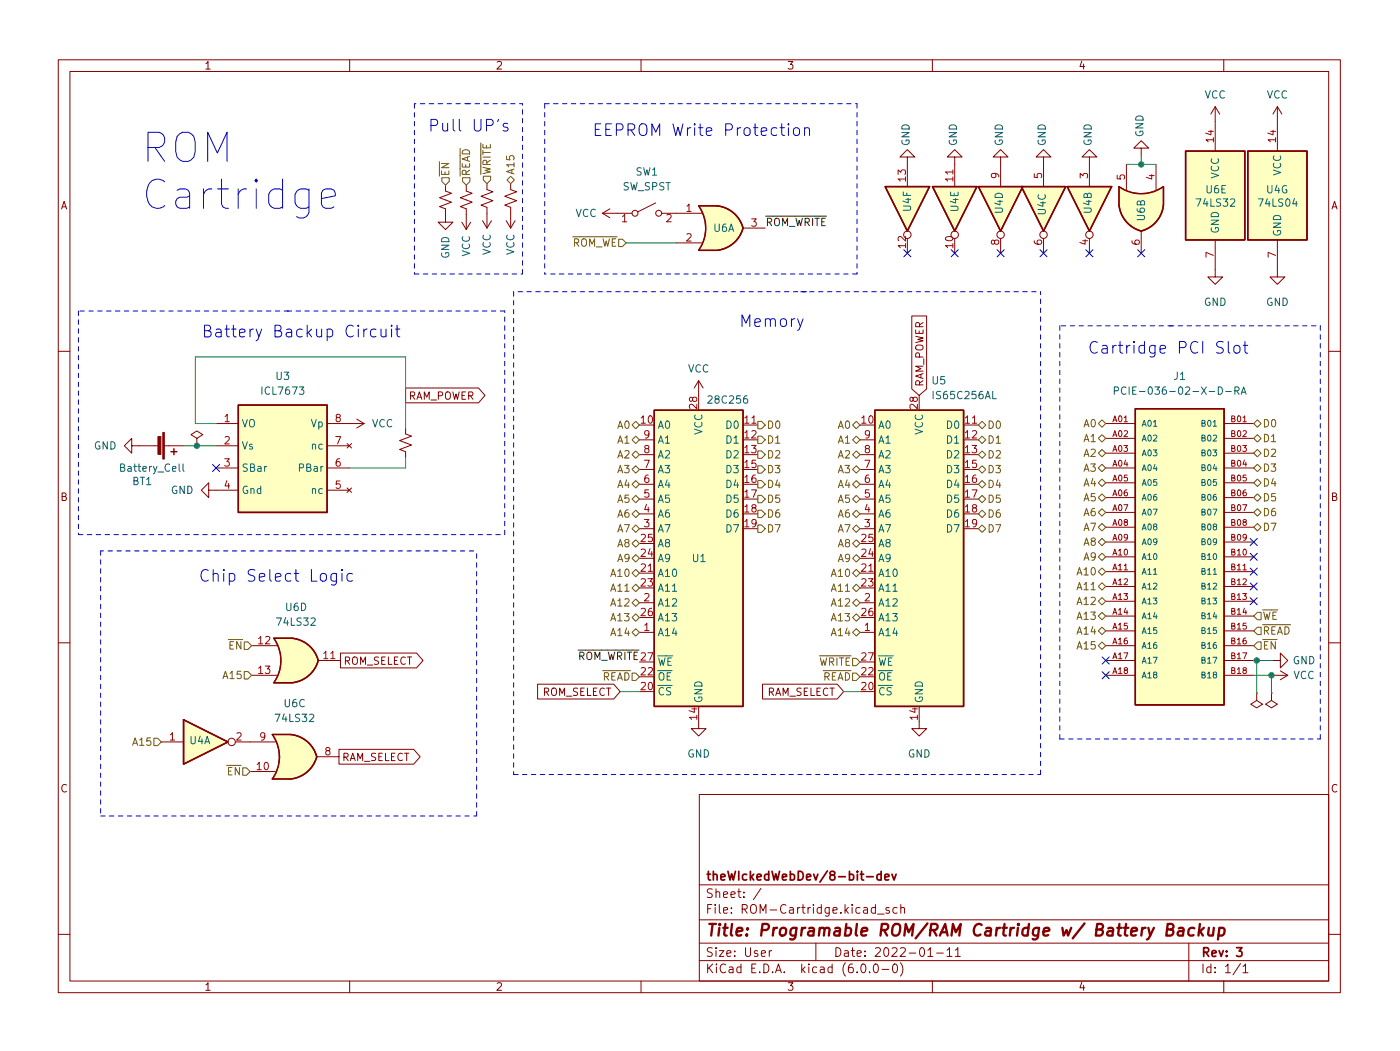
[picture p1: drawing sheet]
<svg xmlns="http://www.w3.org/2000/svg" width="240mm" height="180mm" viewBox="0 0 240 180" stroke-linecap="round" stroke-linejoin="round" font-family="sans-serif">
<g fill="none" stroke="#840000" stroke-width=".17">
<path d="M10 10.3h220v160h-220zM12 12.3h216v156h-216zM60 10.3v2M110 10.3v2M160 10.3v2M208.5 18.3v7.6M208.5 18.3l-.7 1.3M208.5 18.3l.8 1.3M210 10.3v2M219.2 18.3v7.6M219.2 18.3l-.8 1.3M219.2 18.3l.8 1.3"/>
<path d="M76.5 31.8v1l1 .4-2.1 .7 2.1 .8-2.1 .7 1.1 .4v2.3h1.2l-1.2 1.3-1.3-1.3h1.3M79.2 38.1l.8 1.3M80 31.8v1l1 .4-2 .7 2 .8-2 .7 1 .4v3.6M80.8 38.1l-.8 1.3M82.8 37.9l.8 1.2M83.6 31.5v1l1 .4-2.1 .8 2.1 .7-2.1 .8 1.1 .4v3.5M84.3 37.9l-.7 1.2M86.9 37.9l.7 1.2M87.6 31.5v1l1 .4-2 .8 2 .7-2 .8 1 .4v3.5M88.4 37.9l-.8 1.2M103.4 36.6h5.1M103.4 36.6l1.2 .7"/>
<path d="M104.6 35.8l-1.2 .8M112.5 34.8l-3 1.5M113.5 36.6h6.9M123.1 35.3h-3.2a6.6 6.6 0 0 1 0 7.6h3.2M127.5 39.1h3.8M155.7 26.9h1.3l-1.3-1.2-1.3 1.2h1.3v5.1M163.8 26.9h1.3l-1.3-1.2-1.2 1.2h1.2v5.1M171.7 26.9h1.3l-1.3-1.2-1.3 1.2h1.3v5.1M179.1 26.9h1.2l-1.2-1.2-1.3 1.2h1.3v5.1M186.9 26.9h1.3l-1.3-1.2-1.2 1.2h1.2v5.1M192 35.2v-3.2a6.7 6.7 0 0 0 7.6 0v3.2M193.3 28.2v4.3"/>
<path d="M195.8 25.4h1.3l-1.3-1.3-1.2 1.3h1.2v1.3M195.8 39.6v3.8M198.4 28.2v4.3M116.1 41.7h4.3M155.7 40.9v2.5M156.5 54.2h2.5v12.5l-1.3 1.1-1.2-1.1zM163.8 40.9v2.5M171.7 40.9v2.5M179.1 40.9v2.5M186.9 40.9v2.5M208.5 41.2v6.3h1.3l-1.3 1.3-1.2-1.3h1.2M219.2 41.2v6.3h1.3l-1.3 1.3-1.3-1.3h1.3"/>
<path d="M10 60.3h2M22.6 76.5v-1.3l-1.3 1.3 1.3 1.2v-1.2h4.6M28.2 76.5h3.3M33.8 75.2l1-.6-1-.7-1 .7 1 .6v1.3M33.8 76.5h.1M37.1 72.6h3.8M37.1 76.5h3.8M56.1 72.6h6.4M56.1 76.5h3.8M59.6 76.1l.7 .7M60.3 76.1l-.7 .7M61.2 71.9l1.3 .7"/>
<path d="M62.5 72.6l-1.3 .8M69.6 73.4v1l1 .4-2 .8 2 .7-2 .8 1 .4v1M69.6 66.6h12.5l1.1 1.2-1.1 1.3h-12.5zM109.7 78h2.6M109.7 75.4h2.6M119.9 65.3l-.8 1.3M119.9 65.3v2.5M119.9 65.3l.7 1.3M127.5 72.9h2.5M147.6 78h2.5M147.6 75.4h2.5M165.4 72.9h2.5"/>
<path d="M189.7 72.6h5.1M189.7 75.2h5.1M189.7 77.7h5.1M210.1 72.6h5M210.1 75.2h5M210.1 77.7h5M228 60.3h2M35.8 84.1v-1.3l-1.3 1.3 1.3 1.2v-1.2h5.1M37.1 80.3h3.8M56.1 80.3h3.8M56.1 84.1h3.8M59.6 83.7l.7 .8"/>
<path d="M60.3 83.7l-.7 .8M109.7 98.3h2.6M109.7 90.7h2.6M109.7 88.1h2.6M109.7 85.6h2.6M109.7 83.1h2.6M109.7 80.5h2.6M147.6 98.3h2.5M147.6 90.7h2.5M147.6 88.1h2.5M147.6 85.6h2.5M147.6 83.1h2.5"/>
<path d="M147.6 80.5h2.5M189.7 80.3h5.1M189.7 82.8h5.1M189.7 85.3h5.1M189.7 87.9h5.1M189.7 90.4h5.1M189.7 93h5.1M189.7 95.5h5.1M189.7 98h5.1M210.1 80.3h5M210.1 82.8h5M210.1 85.3h5"/>
<path d="M210.1 87.9h5M210.1 90.4h5M210.1 93h5M210.1 95.5h5M210.1 98h5M10 110.3h2M43.2 110.7h4.3M43.2 115.8h4.3M50.2 109.5h-3.2a6.6 6.6 0 0 1 0 7.6h3.2M54.6 113.3h3.8M58.4 112h13.1l1.1 1.3-1.1 1.3h-13.1zM92.3 117.4h13l1.1 1.2-1.1 1.3h-13z"/>
<path d="M109.7 108.5h2.6M109.7 103.4h2.6M130.8 117.4h12.9l1.1 1.2-1.1 1.3h-12.9zM147.6 108.5h2.5M147.6 103.4h2.5M189.7 113.3h5.1M189.7 110.7h5.1M189.7 115.8h5.1M189.7 100.6h5.1M189.7 103.1h5.1M189.7 105.7h5.1M189.7 108.2h5.1"/>
<path d="M210.1 113.3h5M210.1 110.7h5M210.1 115.8h5M210.1 100.6h5M210.1 103.1h5M210.1 105.7h5M210.1 108.2h5M215.6 118.9v1.2l1.1 .7-1.1 .6-1-.6 1-.7M215.6 118.9h.1M218.2 118.9v1.2l1 .7-1 .6-1-.6 1-.7M218.2 118.9h.1M218.4 113.3h1.3v-1.3l1.3 1.3-1.3 1.3v-1.3"/>
<path d="M218.4 115.8h2.6M219.7 115.1l1.3 .7M221 115.8l-1.3 .8M228 110.3h2M27.7 127.3h3.8M40.4 127.3h6.8M42.9 132.3h4.3M49.9 126h-3.2a6.6 6.6 0 0 1 0 7.6h3.2M54.4 129.8h3.8M58.2 128.5h12.8l1.1 1.3-1.1 1.3h-12.8zM119.9 123.7v1.3h1.3l-1.3 1.2-1.3-1.2h1.3M120 136.3h108v32h-108z"/>
<path d="M157.7 123.7v1.3h1.3l-1.3 1.2-1.2-1.2h1.2M120 157.8h108M120 151.8h108M130.6 152.4l-1.3 1.9M150.2 155.7l-.4-.1-.3 .3v.5l.2 .2h.5M150.2 155.1v1.5M150.6 156.8h1.1M152.6 155.7l-.4-.1-.2 .3 .1 .2 .5 .1v.4h-.6M153.9 155.7l-.4-.1-.3 .3v.5l.2 .2h.5M154.6 155.8l.2-.2 .4 .1v.9M154.6 155.1v1.5M10 160.3h2"/>
<path d="M60 168.3v2M110 168.3v2M120 164.8h108M120 161.8h108M132 163v1M132.4 163l-.2 .1-.2 .2M140 161.8v3M147.9 165.4l.2-.1a.81 .81 0 0 1 .3 1.4l-.2 .1a.81 .81 0 0 1-.3-1.3zM149.2 166.7v.1M150.1 165.4l.1-.1a.81 .81 0 0 1 .4 1.4l-.2 .1a.81 .81 0 0 1-.4-1.3zM151.4 166.3h1.1M153.4 165.4l.1-.1a.81 .81 0 0 1 .4 1.4l-.2 .1a.81 .81 0 0 1-.4-1.3z"/>
<path d="M154.5 165.1a1.72 1.72 0 0 1 0 2.3M159.2 163l.5-.5v1.5M159.2 164h.9M160 168.3v2M160.7 163.5h1.2M162.5 163l.4-.5v1.5M162.5 164h.9M163.9 163l.5-.5v1.5M163.9 164h.9M204 161.8v6.5M210 168.3v2M212.9 165.3l-1.3 1.9"/>
<path d="M213.3 165.8l.4-.5v1.5M213.3 166.8h.9M228 160.3h2"/>
<circle cx="109" cy="36.6" r=".51"/>
<circle cx="113" cy="36.6" r=".51"/>
<circle cx="155.7" cy="40.3" r=".63"/>
<circle cx="163.8" cy="40.3" r=".63"/>
<circle cx="171.7" cy="40.3" r=".63"/>
<circle cx="179.1" cy="40.3" r=".63"/>
<circle cx="186.9" cy="40.3" r=".63"/>
<circle cx="39.8" cy="127.3" r=".63"/>
</g>
<path d="M148.7 150.4h1.1M151.2 150l-.4-.1-.3 .3v.5l.1 .2h.6M151.2 149.4v1.5M151.8 150.4l.8-.1-.1-.3-.4-.1-.3 .3 .1 .7h.6M153.1 149.9l.3 1 .4-1M212.2 162.5h.9l-.5 .6 .5 .2v.6l-.3 .1h-.4l-.2-.1" fill="none" stroke="#840000" stroke-width=".3"/>
<path d="M200.3 159.4l.8-.1a.46 .46 0 0 0 .3-.4 .46 .46 0 0 0-.3-.4h-.7l-.3 2h.8a.53 .53 0 0 0 .4-.5 .53 .53 0 0 0-.4-.6M202.3 159.2l.2-.1 .6 .1-.1 1.3M203.1 159.6l-.7 .1a.4 .4 0 0 0-.3 .4 .4 .4 0 0 0 .2 .4l.7-.1M205 159.2a.66 .66 0 0 0-1 .3l-.1 .6 .2 .3 .1 .1 .6-.1M205.9 158.5l-.2 2M205.9 159.7l.5 .8M206.6 159.1l-.9 .8M207.4 159.1v1.3a.57 .57 0 0 0 .8-.1M208.3 159.1l-.2 1.4M209.2 159.2l.2-.1 .6 .1 .2 .3-.1 .6a.66 .66 0 0 1-1 .3M209.3 159.1l-.3 2" fill="none" stroke="#840000" stroke-width=".4"/>
<g fill="#ffffc2" stroke="#ffffc2" stroke-width=".17">
<path d="M150.1 70.4h15.3v50.8h-15.3z"/>
<path d="M31.5 123.4l7.6 3.9-7.6 3.8z"/>
<path d="M49.6 111.9l5 1.4a5.2 5.2 0 0 1-4.4 3.8z"/>
<path d="M47 117.1h3.2z"/>
<path d="M47 109.5h3.2z"/>
<path d="M47 109.5h3.2v7.6h-3.2a6.7 6.7 0 0 0 0-7.6z"/>
<path d="M50.2 109.5a5.1 5.1 0 0 1 4.4 3.8l-5 1.3z"/>
<path d="M183.1 32h7.7l-3.9 7.6z"/>
<path d="M192 35.2l5.2-.6-1.4 5a5.2 5.2 0 0 1-3.8-4.4z"/>
<path d="M192 32v3.2z"/>
<path d="M199.6 32v3.2z"/>
<path d="M192 32a6.7 6.7 0 0 0 7.6 0v3.2h-7.6z"/>
<path d="M194.5 34.7l5.1 .5a5.1 5.1 0 0 1-3.8 4.4z"/>
<path d="M49.3 128.4l5.1 1.4a5.2 5.2 0 0 1-4.5 3.8z"/>
<path d="M46.7 133.6h3.2z"/>
<path d="M46.7 126h3.2z"/>
<path d="M46.7 126h3.2v7.6h-3.2a6.7 6.7 0 0 0 0-7.6z"/>
<path d="M49.9 126a5.1 5.1 0 0 1 4.5 3.8l-5 1.3z"/>
<path d="M40.9 69.5h15.2v18.4h-15.2z"/>
<path d="M194.8 70.1h15.3v50.8h-15.3z"/>
<path d="M112.3 70.4h15.2v50.8h-15.2z"/>
<path d="M214.1 25.9h10.2v15.3h-10.2z"/>
<path d="M203.5 25.9h10.1v15.3h-10.1z"/>
<path d="M175.3 32h7.6l-3.8 7.6z"/>
<path d="M167.9 32h7.6l-3.8 7.6z"/>
<path d="M160 32h7.6l-3.8 7.6z"/>
<path d="M151.9 32h7.6l-3.8 7.6z"/>
<path d="M122.5 37.8l5 1.3a5.2 5.2 0 0 1-4.4 3.8z"/>
<path d="M119.9 42.9h3.2z"/>
<path d="M119.9 35.3h3.2z"/>
<path d="M119.9 35.3h3.2v7.6h-3.2a6.7 6.7 0 0 0 0-7.6z"/>
<path d="M123.1 35.3a5.1 5.1 0 0 1 4.4 3.8l-5 1.3z"/>
</g>
<g fill="none" stroke="#840000" stroke-width=".25">
<path d="M119.9 35.3h3.2a5.1 5.1 0 0 1 4.4 3.8 5.2 5.2 0 0 1-4.4 3.8h-3.2a6.6 6.6 0 0 0 0-7.6zM151.9 32h7.6l-3.8 7.6zM160 32h7.6l-3.8 7.6zM167.9 32h7.6l-3.8 7.6zM175.3 32h7.6l-3.8 7.6zM183.1 32h7.7l-3.9 7.6zM192 35.2a5.2 5.2 0 0 0 3.8 4.4 5.1 5.1 0 0 0 3.8-4.4M192 35.2v-3.2a6.6 6.6 0 0 0 7.6 0v3.2M203.5 25.9h10.1v15.3h-10.1zM214.1 25.9h10.2v15.3h-10.2zM29.3 77.5h1.1M29.8 77v1"/>
<path d="M40.9 69.5h15.2v18.4h-15.2zM112.3 70.4h15.2v50.8h-15.2zM150.1 70.4h15.3v50.8h-15.3zM194.8 70.1h15.3v50.8h-15.3zM47 117.1h3.2M50.2 109.5h-3.2a6.6 6.6 0 0 1 0 7.6M50.2 109.5a5.1 5.1 0 0 1 4.4 3.8 5.2 5.2 0 0 1-4.4 3.8M31.5 123.4l7.6 3.9-7.6 3.8zM49.9 126h-3.2a6.6 6.6 0 0 1 0 7.6h3.2M49.9 126a5.1 5.1 0 0 1 4.5 3.8 5.2 5.2 0 0 1-4.5 3.8"/>
</g>
<path d="M31.4 79.6v1.1l.2 .1M170.4 67.1v1.3h.6M191.2 67h.6l.1-.2v-.3l-.2-.1h-.5v1.2M193.2 66.5a.6 .6 0 0 0-.8 .4 .6 .6 0 0 0 .6 .7l.2-.1M211.9 67h.6l.1-.2v-.3l-.2-.1h-.5v1.2M212.2 67l.4 .6M213 67.6l.4-1.2 .4 1.2M213.1 67.3h.6" fill="none" stroke="#006464" stroke-width=".17"/>
<g fill="#840000" stroke="#840000" stroke-width=".17">
<path d="M27.9 74.2h.3v4.5h-.3z"/>
<path d="M27.1 74.9h.5v3h-.5z"/>
</g>
<g fill="none" stroke="#725600" stroke-width=".17">
<path d="M75.8 30.5h1.3v.6l-.6 .7-.7-.7zM79.4 30.5h1.2v.6l-.6 .7-.6-.7zM82.9 30.2h1.3v.7l-.6 .6-.7-.6zM87 30.9l.6-.7 .7 .7-.7 .6zM106.2 41h.6l.6 .7-.6 .6h-.6zM108.5 72.9l.6-.6 .6 .6-.6 .6zM108.5 75.4l.6-.6 .6 .6-.6 .7zM109.1 77.3l.6 .7-.6 .6-.6-.6zM130 72.3h.7l.6 .6-.6 .6h-.7zM130 79.9h.7l.6 .6-.6 .7h-.7zM130 77.3h.7l.6 .7-.6 .6h-.7zM130 74.8h.7l.6 .6-.6 .7h-.7z"/>
<path d="M146.3 75.4l.6-.6 .7 .6-.7 .7zM146.3 72.9l.6-.6 .7 .6-.7 .6zM146.9 77.3l.7 .7-.7 .6-.6-.6zM167.9 75.4l.6-.6 .7 .6-.7 .7zM167.9 72.9l.6-.6 .7 .6-.7 .6zM168.5 77.3l.7 .7-.7 .6-.6-.6zM188.5 75.2l.6-.6 .6 .6-.6 .6zM188.5 72.6l.6-.6 .6 .6-.6 .7zM188.5 77.7l.6-.6 .6 .6-.6 .7zM215.1 75.2l.7-.6 .6 .6-.6 .6zM215.1 77.7l.7-.6 .6 .6-.6 .7zM215.1 72.6l.7-.6 .6 .6-.6 .7z"/>
<path d="M108.5 95.8l.6-.7 .6 .7-.6 .6zM108.5 98.3l.6-.6 .6 .6-.6 .6zM108.5 80.5l.6-.6 .6 .6-.6 .7zM108.5 83.1l.6-.7 .6 .7-.6 .6zM108.5 93.2l.6-.6 .6 .6-.6 .7zM108.5 85.6l.6-.6 .6 .6-.6 .6zM108.5 88.1l.6-.6 .6 .6-.6 .7zM109.1 90l.6 .7-.6 .6-.6-.6zM130 87.5h.7l.6 .6-.6 .7h-.7zM130 90h.7l.6 .7-.6 .6h-.7zM130 82.4h.7l.6 .7-.6 .6h-.7zM130 85h.7l.6 .6-.6 .6h-.7z"/>
<path d="M146.3 85.6l.6-.6 .7 .6-.7 .6zM146.3 80.5l.6-.6 .7 .6-.7 .7zM146.3 95.8l.6-.7 .7 .7-.7 .6zM146.3 88.1l.6-.6 .7 .6-.7 .7zM146.3 98.3l.6-.6 .7 .6-.7 .6zM146.3 93.2l.6-.6 .7 .6-.7 .7zM146.3 83.1l.6-.7 .7 .7-.7 .6zM146.9 90l.7 .7-.7 .6-.6-.6zM167.9 85.6l.6-.6 .7 .6-.7 .6zM167.9 88.1l.6-.6 .7 .6-.7 .7zM167.9 80.5l.6-.6 .7 .6-.7 .7zM167.9 83.1l.6-.7 .7 .7-.7 .6z"/>
<path d="M168.5 90l.7 .7-.7 .6-.6-.6zM188.5 80.3l.6-.7 .6 .7-.6 .6zM188.5 98l.6-.6 .6 .6-.6 .7zM188.5 87.9l.6-.6 .6 .6-.6 .6zM188.5 90.4l.6-.6 .6 .6-.6 .7zM188.5 85.3l.6-.6 .6 .6-.6 .7zM188.5 95.5l.6-.6 .6 .6-.6 .6zM188.5 82.8l.6-.6 .6 .6-.6 .6zM189.1 92.3l.6 .7-.6 .6-.6-.6zM215.1 85.3l.7-.6 .6 .6-.6 .7zM215.1 87.9l.7-.6 .6 .6-.6 .6zM215.1 80.3l.7-.7 .6 .7-.6 .6z"/>
<path d="M215.8 89.8l.6 .6-.6 .7-.7-.7zM215.8 82.2l.6 .6-.6 .6-.7-.6zM41.9 115.2h.6l.7 .6-.7 .7h-.6zM41.9 110.1h.6l.7 .6-.7 .7h-.6zM108.5 105.9l.6-.6 .6 .6-.6 .7zM108.5 103.4l.6-.7 .6 .7-.6 .6zM108.5 115.4h.6l.6 .7-.6 .6h-.6zM109.1 100.2l.6 .6-.6 .7-.6-.7zM109.1 107.8l.6 .7-.6 .6-.6-.6zM146.3 112.9h.6l.7 .6-.7 .7h-.6zM146.3 105.9l.6-.6 .7 .6-.7 .7zM146.3 103.4l.6-.7 .7 .7-.7 .6z"/>
<path d="M146.3 115.4h.6l.7 .7-.7 .6h-.6zM146.9 100.2l.7 .6-.7 .7-.6-.7zM146.9 107.8l.7 .7-.7 .6-.6-.6zM188.5 108.2l.6-.6 .6 .6-.6 .6zM188.5 100.6l.6-.6 .6 .6-.6 .6zM188.5 103.1l.6-.6 .6 .6-.6 .7zM188.5 110.7l.6-.6 .6 .6-.6 .7zM188.5 105.7l.6-.7 .6 .7-.6 .6zM215.8 105h.6v1.3h-.6l-.7-.6zM215.8 107.6h.6v1.2h-.6l-.7-.6zM215.8 110.1h.6v1.3h-.6l-.7-.7zM26.4 126.6h.7l.6 .7-.6 .6h-.7z"/>
<path d="M41.7 131.7h.6l.6 .6-.6 .7h-.6z"/>
</g>
<g fill="none" stroke="#0000c2" stroke-width=".17">
<path d="M55.2 34.1l2.3-.5v-.5l-.2-.5-.5-.2h-.9l-.5 .2-.2 .5v1.9l.2 .5 .5 .2h.9l.5-.2M85.6 20.5l-.2 .4M87.1 21.2l-.5-.1-.3 .3 .1 .3 .7 .2 .1 .2-.1 .3-.2 .1-.6-.1M135.3 21.2l-.1 .1 .1 .1 .1-.1-.1-.1v.2M135.3 21.9v1.3M136.3 22a.54 .54 0 0 1 .9 .3v.6a.54 .54 0 0 1-.5 .4 .54 .54 0 0 1-.5-.4v-.6zM138.1 22.1a.5 .5 0 0 1 .8 .1v1M138.1 21.9v1.3M64.5 56.5l-.5-.1-.4 .4v.6l.2 .3 .2 .1 .5-.1M65.4 56.4l.1 1.3a.54 .54 0 0 0 .7-.1M66.2 56.4v1.4M67.2 55.8l-.1 .1 .1 .1 .1-.1-.1-.1v.2"/>
<path d="M67.2 56.4v1.4M67.9 56.4h.7M68.1 55.8v1.7l.1 .2 .4 .1M188.3 58.8a.8 .8 0 0 0-1 0 .8 .8 0 0 0-.2 .9 .75 .75 0 0 0 .3 .8 .75 .75 0 0 0 .9-.1M189.2 59.3l.1-.1 .6 .1 .1 1.3M190 59.7l-.7 .1a.39 .39 0 0 0-.3 .4 .39 .39 0 0 0 .3 .4l.7-.1M213.3 59.2h.8M213.6 58.6v1.7l.1 .2 .4 .1M57.7 98.4v1.6a.54 .54 0 0 1-.8 .3M57.7 98.5l-.5-.1-.4 .3v.6l.2 .3 .2 .1 .5-.1M58.7 97.7l-.1 .1 .1 .1 .1-.1-.1-.1v.2M58.7 98.4v1.3"/>
<path d="M60.5 98.5l-.6-.1-.4 .3v.6l.2 .3 .2 .1 .6-.1"/>
</g>
<g fill="none" stroke="#0000c2" stroke-width=".17" stroke-dasharray=".8 .8">
<path d="M71.1 17.8v29.2M80 17.8h9.7M80.5 17.8h-9.4M93.5 17.8h53.6M93.5 17.8v29.2M147.1 17.8v29.2M13.5 53.3v38.4M49.3 53.3h37.3M49.5 53.3h-36M71.1 47h18.6M88.1 50v82.8M89.7 47v-29.2"/>
<path d="M137.4 50h41.2M138.4 50h-50.3M147.1 47h-53.6M181.9 55.9v70.9M200.7 55.9h25.9M201.2 55.9h-19.3M13.5 91.7h73.1M17.3 94.5v45.5M49.8 94.5h-32.5M50 94.5h31.8M86.6 91.7v-38.4M17.3 140h64.5"/>
<path d="M81.8 140v-45.5M88.1 132.8h90.5M178.6 132.8v-82.8M181.9 126.8h44.7M226.6 126.8v-70.9"/>
</g>
<path d="M193.3 28.2h5.1M195.8 26.7v1.5M107.4 41.7h8.7M31.5 76.5h5.6M37.1 72.6h-3.6v-11.4h36.1v12.2M69.6 78.5v1.8h-9.7M106.4 118.6h3.3M144.8 118.6h2.8M215.1 113.3h3.3M215.1 115.8h3.3M215.6 113.3v5.6M218.2 115.8v3.1" fill="none" stroke="#009600" stroke-width=".17"/>
<g fill="none" stroke="#000084" stroke-width=".17">
<path d="M155.1 42.8l1.2 1.2M156.3 42.8l-1.2 1.2M163.2 42.8l1.2 1.2M164.4 42.8l-1.2 1.2M171.1 42.8l1.2 1.2M172.3 42.8l-1.2 1.2M178.5 42.8l1.2 1.2M179.7 42.8l-1.2 1.2M186.3 42.8l1.3 1.2M187.6 42.8l-1.3 1.2M195.2 42.8l1.2 1.2M196.4 42.8l-1.2 1.2"/>
<path d="M36.5 79.7l1.2 1.2M37.7 79.7l-1.2 1.2M214.5 97.4l1.2 1.3M214.5 100l1.2 1.2M214.5 94.9l1.2 1.2M214.5 92.4l1.2 1.2M215.7 97.4l-1.2 1.3M215.7 100l-1.2 1.2M215.7 94.9l-1.2 1.2M215.7 92.4l-1.2 1.2M189.1 115.2l1.2 1.2M189.1 112.7l1.2 1.2"/>
<path d="M190.3 115.2l-1.2 1.2M190.3 112.7l-1.2 1.2M214.5 102.5l1.2 1.2M215.7 102.5l-1.2 1.2"/>
</g>
<g fill="#009600" stroke="#009600" stroke-width=".17">
<circle cx="195.8" cy="28.2" r=".46"/>
<circle cx="215.6" cy="113.3" r=".46"/>
<circle cx="218.2" cy="115.8" r=".46"/>
<circle cx="33.8" cy="76.5" r=".46"/>
</g>
<g font-size="7" fill="#0000c2">
<text x="24.1" y="27.9">ROM</text>
<text x="24.1" y="36">Cartridge</text>
</g>
<g font-size="2.8" fill="#0000c2">
<text x="73.4" y="22.6">Pull UP's</text>
<text x="101.6" y="23.3">EEPROM Write Protection</text>
<text x="34.5" y="57.9">Battery Backup Circuit</text>
<text x="127.5" y="56.1">Memory</text>
<text x="190.5" y="60.7">Cartridge PCI Slot</text>
<text x="34" y="99.8">Chip Select Logic</text>
</g>
<text font-size="2.8" fill="#840000" x="121" y="160.6">Title: Programable ROM/RAM Cartridge w/ Battery Backup</text>
<g font-size="2.1" fill="#840000">
<text x="121" y="154">Sheet: /</text>
<text x="121" y="151">theWIckedWebDev/8-bit-dev</text>
<text x="121" y="156.7">File: ROM-Cartridge.kicad_sch</text>
<text x="121" y="166.9">KiCad E.D.A. kicad (6.0.0-0)</text>
<text x="121" y="164.1">Size: User</text>
<text x="143" y="164.1">Date: 2022-01-11</text>
<text x="206" y="164.1">Rev: 3</text>
<text x="206" y="166.9">Id: 1/1</text>
</g>
<g font-size="1.8" fill="#840000">
<text x="35" y="11.9">1</text>
<text x="85" y="11.9">2</text>
<text x="135" y="11.9">3</text>
<text x="185" y="11.9">4</text>
<text x="10.3" y="35.9">A</text>
<text x="228.4" y="35.9">A</text>
<text x="70.1" y="68.5">RAM_POWER</text>
<text x="158.5" y="66.4" transform="rotate(-90 158.5 66.4)">RAM_POWER</text>
<text x="10.3" y="85.9">B</text>
<text x="228.4" y="85.9">B</text>
<text x="58.9" y="114">ROM_SELECT</text>
<text x="92.9" y="119.3">ROM_SELECT</text>
<text x="131.4" y="119.3">RAM_SELECT</text>
<text x="58.6" y="130.5">RAM_SELECT</text>
<text x="10.3" y="135.9">C</text>
<text x="228.4" y="135.9">C</text>
<text x="35" y="169.9">1</text>
<text x="85" y="169.9">2</text>
<text x="135" y="169.9">3</text>
<text x="185" y="169.9">4</text>
</g>
<g font-size="1.8" fill="#006464">
<text x="206.7" y="16.9">VCC</text>
<text x="217.3" y="16.9">VCC</text>
<text x="196.2" y="23.5" transform="rotate(-90 196.2 23.5)">GND</text>
<text x="156.1" y="25.1" transform="rotate(-90 156.1 25.1)">GND</text>
<text x="164.2" y="25.1" transform="rotate(-90 164.2 25.1)">GND</text>
<text x="172.1" y="25.1" transform="rotate(-90 172.1 25.1)">GND</text>
<text x="179.5" y="25.1" transform="rotate(-90 179.5 25.1)">GND</text>
<text x="187.3" y="25.1" transform="rotate(-90 187.3 25.1)">GND</text>
<text x="106.8" y="32.6">SW_SPST</text>
<text x="109.1" y="30.1">SW1</text>
<text x="205.5" y="35.4">74LS32</text>
<text x="207" y="33.2">U6E</text>
<text x="209.2" y="30.7" transform="rotate(-90 209.2 30.7)">VCC</text>
<text x="216.2" y="35.4">74LS04</text>
<text x="217.3" y="33.2">U4G</text>
<text x="219.8" y="30.2" transform="rotate(-90 219.8 30.2)">VCC</text>
<text x="98.7" y="37.2">VCC</text>
<text x="122.4" y="39.8">U6A</text>
<text x="156.3" y="36.2" transform="rotate(-90 156.3 36.2)">U4F</text>
<text x="164.5" y="36.3" transform="rotate(-90 164.5 36.3)">U4E</text>
<text x="172.1" y="36.6" transform="rotate(-90 172.1 36.6)">U4D</text>
<text x="179.5" y="36.8" transform="rotate(-90 179.5 36.8)">U4C</text>
<text x="187.3" y="36.6" transform="rotate(-90 187.3 36.6)">U4B</text>
<text x="196.5" y="37.8" transform="rotate(-90 196.5 37.8)">U6B</text>
<text x="209.2" y="40.1" transform="rotate(-90 209.2 40.1)">GND</text>
<text x="219.8" y="40.6" transform="rotate(-90 219.8 40.6)">GND</text>
<text x="77.1" y="44.4" transform="rotate(-90 77.1 44.4)">GND</text>
<text x="80.6" y="44" transform="rotate(-90 80.6 44)">VCC</text>
<text x="84.2" y="43.8" transform="rotate(-90 84.2 43.8)">VCC</text>
<text x="88.3" y="43.8" transform="rotate(-90 88.3 43.8)">VCC</text>
<text x="206.6" y="52.5">GND</text>
<text x="217.2" y="52.5">GND</text>
<text x="47.4" y="65.2">U3</text>
<text x="118" y="63.9">VCC</text>
<text x="160" y="65.9">U5</text>
<text x="201.5" y="65.2">J1</text>
<text x="45.1" y="67.7">ICL7673</text>
<text x="121.8" y="69.2">28C256</text>
<text x="160.3" y="68.5">IS65C256AL</text>
<text x="193.9" y="67.7">PCIE-036-02-X-D-RA</text>
<text x="16.1" y="77.1">GND</text>
<text x="41.4" y="73.3">VO</text>
<text x="41.4" y="77.1">Vs</text>
<text x="53.4" y="73.3">Vp</text>
<text x="53.6" y="77.1">nc</text>
<text x="63.8" y="73.3">VCC</text>
<text x="112.8" y="73.5">A0</text>
<text x="112.8" y="76.1">A1</text>
<text x="120.5" y="74.6" transform="rotate(-90 120.5 74.6)">VCC</text>
<text x="124.7" y="73.5">D0</text>
<text x="124.7" y="76.1">D1</text>
<text x="150.6" y="73.5">A0</text>
<text x="150.6" y="76.1">A1</text>
<text x="158.4" y="74.6" transform="rotate(-90 158.4 74.6)">VCC</text>
<text x="162.6" y="73.5">D0</text>
<text x="162.6" y="76.1">D1</text>
<text x="20.9" y="80.9">Battery_Cell</text>
<text x="22.7" y="83.2">BT1</text>
<text x="41.4" y="80.9">SBar</text>
<text x="51.5" y="80.9">PBar</text>
<text x="112.8" y="83.7">A4</text>
<text x="112.8" y="81.2">A3</text>
<text x="112.8" y="78.6">A2</text>
<text x="124.7" y="78.6">D2</text>
<text x="124.7" y="81.2">D3</text>
<text x="124.7" y="83.7">D4</text>
<text x="150.6" y="83.7">A4</text>
<text x="150.6" y="81.2">A3</text>
<text x="150.6" y="78.6">A2</text>
<text x="162.6" y="78.6">D2</text>
<text x="162.6" y="81.2">D3</text>
<text x="162.6" y="83.7">D4</text>
<text x="29.3" y="84.7">GND</text>
<text x="41.4" y="84.7">Gnd</text>
<text x="53.6" y="84.7">nc</text>
<text x="112.8" y="88.8">A6</text>
<text x="112.8" y="86.2">A5</text>
<text x="124.7" y="86.2">D5</text>
<text x="124.7" y="88.8">D6</text>
<text x="150.6" y="88.8">A6</text>
<text x="150.6" y="86.2">A5</text>
<text x="162.6" y="86.2">D5</text>
<text x="162.6" y="88.8">D6</text>
<text x="112.8" y="93.9">A8</text>
<text x="112.8" y="91.3">A7</text>
<text x="124.7" y="91.3">D7</text>
<text x="150.6" y="93.9">A8</text>
<text x="150.6" y="91.3">A7</text>
<text x="162.6" y="91.3">D7</text>
<text x="112.8" y="98.9">A10</text>
<text x="112.8" y="101.5">A11</text>
<text x="112.8" y="96.4">A9</text>
<text x="118.8" y="96.4">U1</text>
<text x="150.6" y="98.9">A10</text>
<text x="150.6" y="101.5">A11</text>
<text x="150.6" y="96.4">A9</text>
<text x="47.7" y="107.3">74LS32</text>
<text x="49" y="104.8">U6D</text>
<text x="112.8" y="104">A12</text>
<text x="112.8" y="106.6">A13</text>
<text x="150.6" y="104">A12</text>
<text x="150.6" y="106.6">A13</text>
<text x="112.8" y="109.1">A14</text>
<text x="150.6" y="109.1">A14</text>
<text x="221.8" y="113.9">GND</text>
<text x="112.8" y="119.3">~{CS}</text>
<text x="112.8" y="116.7">~{OE}</text>
<text x="112.8" y="114.2">~{WE}</text>
<text x="150.6" y="119.3">~{CS}</text>
<text x="150.6" y="116.7">~{OE}</text>
<text x="150.6" y="114.2">~{WE}</text>
<text x="221.9" y="116.5">VCC</text>
<text x="47.4" y="123.8">74LS32</text>
<text x="48.8" y="121.3">U6C</text>
<text x="120.5" y="120.7" transform="rotate(-90 120.5 120.7)">GND</text>
<text x="158.4" y="120.7" transform="rotate(-90 158.4 120.7)">GND</text>
<text x="32.5" y="127.6">U4A</text>
<text x="117.9" y="129.9">GND</text>
<text x="155.8" y="129.9">GND</text>
</g>
<g font-size="1.8" fill="#a90000">
<text x="208.3" y="24.4" transform="rotate(-90 208.3 24.4)">14</text>
<text x="218.9" y="24.4" transform="rotate(-90 218.9 24.4)">14</text>
<text x="155.4" y="31.1" transform="rotate(-90 155.4 31.1)">13</text>
<text x="163.6" y="31.1" transform="rotate(-90 163.6 31.1)">11</text>
<text x="171.4" y="30.6" transform="rotate(-90 171.4 30.6)">9</text>
<text x="178.8" y="30.6" transform="rotate(-90 178.8 30.6)">5</text>
<text x="186.7" y="30.6" transform="rotate(-90 186.7 30.6)">3</text>
<text x="193" y="30.9" transform="rotate(-90 193 30.9)">5</text>
<text x="198.1" y="30.9" transform="rotate(-90 198.1 30.9)">4</text>
<text x="106.7" y="38.1">1</text>
<text x="114.3" y="38.1">2</text>
<text x="117.7" y="36.3">1</text>
<text x="117.7" y="41.4">2</text>
<text x="128.9" y="38.9">3</text>
<text x="155.4" y="42.5" transform="rotate(-90 155.4 42.5)">12</text>
<text x="163.6" y="42.5" transform="rotate(-90 163.6 42.5)">10</text>
<text x="171.4" y="42" transform="rotate(-90 171.4 42)">8</text>
<text x="178.8" y="42" transform="rotate(-90 178.8 42)">6</text>
<text x="186.7" y="42" transform="rotate(-90 186.7 42)">4</text>
<text x="195.6" y="42" transform="rotate(-90 195.6 42)">6</text>
<text x="208.3" y="44.2" transform="rotate(-90 208.3 44.2)">7</text>
<text x="218.9" y="44.2" transform="rotate(-90 218.9 44.2)">7</text>
<text x="119.6" y="70.1" transform="rotate(-90 119.6 70.1)">28</text>
<text x="157.5" y="70.1" transform="rotate(-90 157.5 70.1)">28</text>
<text x="38.5" y="72.4">1</text>
<text x="38.5" y="76.2">2</text>
<text x="57.5" y="76.2">7</text>
<text x="57.5" y="72.4">8</text>
<text x="110" y="72.6">10</text>
<text x="110.5" y="77.7">8</text>
<text x="110.5" y="75.2">9</text>
<text x="127.8" y="72.6">11</text>
<text x="127.8" y="75.2">12</text>
<text x="127.8" y="77.7">13</text>
<text x="147.9" y="72.6">10</text>
<text x="148.4" y="77.7">8</text>
<text x="148.4" y="75.2">9</text>
<text x="165.6" y="72.6">11</text>
<text x="165.6" y="75.2">12</text>
<text x="165.6" y="77.7">13</text>
<text x="38.5" y="80">3</text>
<text x="38.5" y="83.8">4</text>
<text x="57.5" y="83.8">5</text>
<text x="57.5" y="80">6</text>
<text x="110.5" y="82.8">6</text>
<text x="110.5" y="80.3">7</text>
<text x="127.8" y="80.3">15</text>
<text x="127.8" y="82.8">16</text>
<text x="148.4" y="82.8">6</text>
<text x="148.4" y="80.3">7</text>
<text x="165.6" y="80.3">15</text>
<text x="165.6" y="82.8">16</text>
<text x="110.5" y="87.9">4</text>
<text x="110.5" y="85.3">5</text>
<text x="127.8" y="85.3">17</text>
<text x="127.8" y="87.9">18</text>
<text x="148.4" y="87.9">4</text>
<text x="148.4" y="85.3">5</text>
<text x="165.6" y="85.3">17</text>
<text x="165.6" y="87.9">18</text>
<text x="110" y="95.5">24</text>
<text x="110" y="93">25</text>
<text x="110.5" y="90.4">3</text>
<text x="127.8" y="90.4">19</text>
<text x="147.9" y="95.5">24</text>
<text x="147.9" y="93">25</text>
<text x="148.4" y="90.4">3</text>
<text x="165.6" y="90.4">19</text>
<text x="110" y="98">21</text>
<text x="110" y="100.6">23</text>
<text x="147.9" y="98">21</text>
<text x="147.9" y="100.6">23</text>
<text x="110" y="105.7">26</text>
<text x="110.5" y="103.1">2</text>
<text x="147.9" y="105.7">26</text>
<text x="148.4" y="103.1">2</text>
<text x="44.4" y="110.5">12</text>
<text x="55.5" y="113">11</text>
<text x="110.5" y="108.2">1</text>
<text x="147.9" y="113.3">27</text>
<text x="148.4" y="108.2">1</text>
<text x="44.4" y="115.6">13</text>
<text x="110" y="118.4">20</text>
<text x="110" y="115.8">22</text>
<text x="147.9" y="118.4">20</text>
<text x="147.9" y="115.8">22</text>
<text x="119.6" y="123.4" transform="rotate(-90 119.6 123.4)">14</text>
<text x="157.5" y="123.4" transform="rotate(-90 157.5 123.4)">14</text>
<text x="29.1" y="127">1</text>
<text x="40.5" y="127">2</text>
<text x="44.6" y="127">9</text>
<text x="55.8" y="129.5">8</text>
<text x="44.1" y="132.1">10</text>
</g>
<g font-size="1.8" fill="#725600">
<text x="77.1" y="30.3" transform="rotate(-90 77.1 30.3)">~{EN}</text>
<text x="80.6" y="30.3" transform="rotate(-90 80.6 30.3)">~{READ}</text>
<text x="84.2" y="30" transform="rotate(-90 84.2 30)">~{WRITE}</text>
<text x="88.3" y="30" transform="rotate(-90 88.3 30)">A15</text>
<text x="96.6" y="42.3">~{ROM_WE}</text>
<text x="106" y="73.5">A0</text>
<text x="106" y="76.1">A1</text>
<text x="131.5" y="73.5">D0</text>
<text x="131.5" y="76.1">D1</text>
<text x="143.9" y="76.1">A1</text>
<text x="143.9" y="73.5">A0</text>
<text x="169.4" y="76.1">D1</text>
<text x="169.4" y="73.5">D0</text>
<text x="186" y="75.8">A1</text>
<text x="186" y="73.3">A0</text>
<text x="216.6" y="75.8">D1</text>
<text x="216.6" y="73.3">D0</text>
<text x="106" y="78.6">A2</text>
<text x="106" y="81.2">A3</text>
<text x="106" y="83.7">A4</text>
<text x="131.5" y="81.2">D3</text>
<text x="131.5" y="83.7">D4</text>
<text x="131.5" y="78.6">D2</text>
<text x="143.9" y="81.2">A3</text>
<text x="143.9" y="78.6">A2</text>
<text x="143.9" y="83.7">A4</text>
<text x="169.4" y="81.2">D3</text>
<text x="169.4" y="83.7">D4</text>
<text x="169.4" y="78.6">D2</text>
<text x="186" y="80.9">A3</text>
<text x="186" y="78.4">A2</text>
<text x="186" y="83.4">A4</text>
<text x="216.6" y="78.4">D2</text>
<text x="216.6" y="80.9">D3</text>
<text x="216.6" y="83.4">D4</text>
<text x="106" y="86.2">A5</text>
<text x="106" y="88.8">A6</text>
<text x="131.5" y="88.8">D6</text>
<text x="131.5" y="86.2">D5</text>
<text x="143.9" y="86.2">A5</text>
<text x="143.9" y="88.8">A6</text>
<text x="169.4" y="86.2">D5</text>
<text x="169.4" y="88.8">D6</text>
<text x="186" y="88.5">A6</text>
<text x="186" y="86">A5</text>
<text x="216.6" y="86">D5</text>
<text x="216.6" y="88.5">D6</text>
<text x="106" y="91.3">A7</text>
<text x="106" y="93.9">A8</text>
<text x="131.5" y="91.3">D7</text>
<text x="143.9" y="91.3">A7</text>
<text x="143.9" y="93.9">A8</text>
<text x="169.4" y="91.3">D7</text>
<text x="186" y="91.1">A7</text>
<text x="186" y="93.6">A8</text>
<text x="216.6" y="91.1">D7</text>
<text x="105" y="101.5">A11</text>
<text x="105" y="98.9">A10</text>
<text x="106" y="96.4">A9</text>
<text x="142.9" y="101.5">A11</text>
<text x="142.9" y="98.9">A10</text>
<text x="143.9" y="96.4">A9</text>
<text x="185" y="101.2">A11</text>
<text x="185" y="98.7">A10</text>
<text x="186" y="96.1">A9</text>
<text x="105" y="106.6">A13</text>
<text x="105" y="104">A12</text>
<text x="142.9" y="106.6">A13</text>
<text x="142.9" y="104">A12</text>
<text x="185" y="103.8">A12</text>
<text x="185" y="106.3">A13</text>
<text x="216.6" y="106.3">~{WE}</text>
<text x="37.9" y="111.4">~{EN}</text>
<text x="105" y="109.1">A14</text>
<text x="142.9" y="109.1">A14</text>
<text x="185" y="108.8">A14</text>
<text x="185" y="111.4">A15</text>
<text x="216.6" y="108.8">~{READ}</text>
<text x="216.6" y="111.4">~{EN}</text>
<text x="38.5" y="116.5">A15</text>
<text x="101.9" y="116.7">~{READ}</text>
<text x="139" y="114.2">~{WRITE}</text>
<text x="139.7" y="116.7">~{READ}</text>
<text x="23" y="127.9">A15</text>
<text x="37.6" y="133">~{EN}</text>
</g>
<g font-size="1.8" fill="#0f0f0f">
<text x="131.3" y="38.8">~{ROM_WRITE}</text>
<text x="97.5" y="113.2">~{ROM_WRITE}27</text>
</g>
<g font-size="1.4" fill="#a90000">
<text x="191" y="72.4">A01</text>
<text x="191" y="74.9">A02</text>
<text x="191" y="77.5">A03</text>
<text x="211.3" y="72.4">B01</text>
<text x="211.3" y="74.9">B02</text>
<text x="211.3" y="77.5">B03</text>
<text x="191" y="80">A04</text>
<text x="191" y="82.6">A05</text>
<text x="211.3" y="80">B04</text>
<text x="211.3" y="82.6">B05</text>
<text x="191" y="85.1">A06</text>
<text x="191" y="87.6">A07</text>
<text x="211.3" y="85.1">B06</text>
<text x="211.3" y="87.6">B07</text>
<text x="191" y="90.2">A08</text>
<text x="191" y="92.7">A09</text>
<text x="191" y="95.3">A10</text>
<text x="211.3" y="90.2">B08</text>
<text x="211.3" y="92.7">B09</text>
<text x="211.3" y="95.3">B10</text>
<text x="191" y="97.8">A11</text>
<text x="191" y="100.3">A12</text>
<text x="211.3" y="97.8">B11</text>
<text x="211.3" y="100.3">B12</text>
<text x="191" y="102.9">A13</text>
<text x="191" y="105.4">A14</text>
<text x="191" y="108">A15</text>
<text x="211.3" y="102.9">B13</text>
<text x="211.3" y="105.4">B14</text>
<text x="211.3" y="108">B15</text>
<text x="191" y="110.5">A16</text>
<text x="191" y="113">A17</text>
<text x="211.3" y="110.5">B16</text>
<text x="211.3" y="113">B17</text>
<text x="191" y="115.6">A18</text>
<text x="211.3" y="115.6">B18</text>
</g>
<g font-size="1.4" fill="#006464">
<text x="195.8" y="73.2">A01</text>
<text x="195.8" y="75.7">A02</text>
<text x="206.4" y="73.2">B01</text>
<text x="206.4" y="75.7">B02</text>
<text x="195.8" y="78.2">A03</text>
<text x="195.8" y="80.8">A04</text>
<text x="195.8" y="83.3">A05</text>
<text x="206.4" y="78.2">B03</text>
<text x="206.4" y="80.8">B04</text>
<text x="206.4" y="83.3">B05</text>
<text x="195.8" y="85.9">A06</text>
<text x="195.8" y="88.4">A07</text>
<text x="206.4" y="85.9">B06</text>
<text x="206.4" y="88.4">B07</text>
<text x="195.8" y="90.9">A08</text>
<text x="195.8" y="93.5">A09</text>
<text x="206.4" y="90.9">B08</text>
<text x="206.4" y="93.5">B09</text>
<text x="195.8" y="96">A10</text>
<text x="195.8" y="98.6">A11</text>
<text x="195.8" y="101.1">A12</text>
<text x="206.4" y="96">B10</text>
<text x="206.4" y="98.6">B11</text>
<text x="206.4" y="101.1">B12</text>
<text x="195.8" y="103.6">A13</text>
<text x="195.8" y="106.2">A14</text>
<text x="206.4" y="103.6">B13</text>
<text x="206.4" y="106.2">B14</text>
<text x="195.8" y="108.7">A15</text>
<text x="195.8" y="111.3">A16</text>
<text x="195.8" y="113.8">A17</text>
<text x="206.4" y="108.7">B15</text>
<text x="206.4" y="111.3">B16</text>
<text x="206.4" y="113.8">B17</text>
<text x="195.8" y="116.3">A18</text>
<text x="206.4" y="116.3">B18</text>
</g>
</svg>
